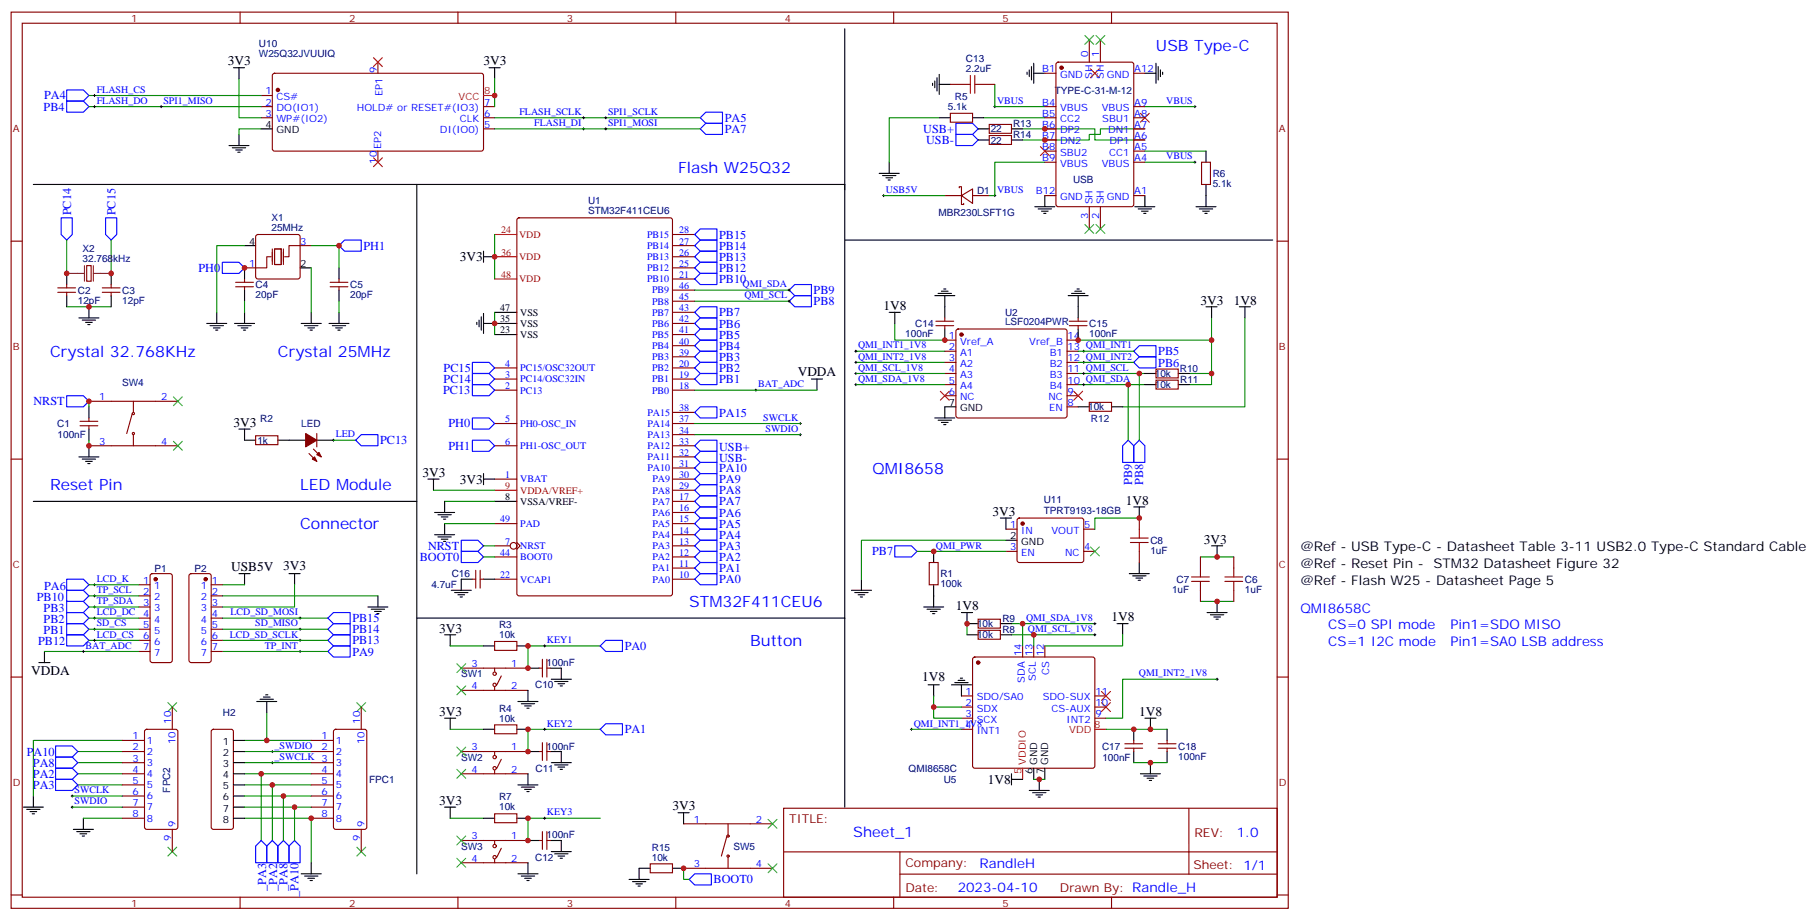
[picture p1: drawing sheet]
<svg xmlns="http://www.w3.org/2000/svg" width="577mm" height="292mm" viewBox="0 0 577 292" stroke-linecap="round" stroke-linejoin="round" font-family="sans-serif">
<g fill="none" stroke="#870000" stroke-width=".35">
<path d="M3.5 3.8h405.4v284.4h-405.4zM7.1 7.4h398.2v277.3h-398.2zM76.2 3.8v3.6M119.9 19.7v3.5M145.3 3.8v3.6M214.5 3.8v3.6M283.6 3.8v3.6M335.4 19.9l.4-.2h23.3l.7 .5v44.7l-.4 .6-23.6 .1-.6-.5-.1-44.7zM345.7 12.7v7M349.2 12.7v7M352.8 3.8v3.6M82.9 30.3h3.5"/>
<path d="M82.9 33.8h3.5M82.9 37.4h3.5M86.7 23.5l.4-.3 65.9 .1 .5 .7-.1 23.5-.6 .4h-65.9l-.5-.7v-23.2zM153.5 33.8h3.5M153.5 37.4h3.5M301.6 35.9h7.1v2.9h-7.1zM301.6 26.8h3.6M312.2 26.8h3.5M314 39.5h7v2.8h-7zM331.6 33.8h3.5M331.6 37.4h3.5M331.6 23.2h3.5"/>
<path d="M359.8 33.8h3.6M359.8 37.4h3.6M359.8 23.2h3.6M119.9 47.9v3.6M153.5 40.9h3.5M304.4 59.6v-.4h.8v5.7h.7v-.4M314 43h7v2.8h-7zM331.6 40.9h3.5M331.6 44.4h3.5M331.6 47.9h3.5M331.6 51.5h3.5M359.8 40.9h3.6"/>
<path d="M359.8 44.4h3.6M359.8 47.9h3.6M359.8 51.5h3.6M381.4 51.5h2.8v7h-2.8zM3.5 76.5h3.6M81.4 74.6l.4-.2h12.7l.5 .2 .2 .5v12.7l-.2 .5-.5 .2h-12.7l-.5-.2-.2-.5v-12.7zM95.2 77.9h3.6M164.3 69.3l.4-.2h48l.7 .4v118.8l-.4 .7-48.3 .1-.6-.5-.1-118.8zM213.4 77.9h7.1M213.4 74.4h7.1M299.9 62.1h5.3M305.2 62.1l3.5-2.2v4.6z"/>
<path d="M308.7 62.1h5.3M331.6 62.1h3.5M345.7 65.6v7M349.2 65.6v7M359.8 62.1h3.6M405.3 76.5h3.6M18.3 92.7h5.7M18.3 91.3h5.7M21.2 90.3v1M21.2 92.7v1.1M27.5 84.3h1.4v4.9h-1.4zM32.5 92.7h5.6"/>
<path d="M32.5 91.3h5.6M35.3 90.3v1M35.3 92.7v1.1M74.8 91h5.6M74.8 89.6h5.6M77.6 85h3.5M77.6 88.5v1.1M77.6 91v1M104.8 91h5.6M104.8 89.6h5.6M107.6 88.5v1.1M107.6 91v1"/>
<path d="M213.4 99.1h7.1M213.4 95.6h7.1M213.4 92h7.1M213.4 88.5h7.1M213.4 85h7.1M213.4 81.5h7.1M157 116.7h7M213.4 116.7h7.1M213.4 113.2h7.1M213.4 109.7h7.1M213.4 106.2h7.1M213.4 102.6h7.1"/>
<path d="M297 103.3h5.7M297 101.9h5.7M299.9 107.9h3.5M299.9 111.4h3.5M299.9 115h3.5M299.9 118.5h3.5M299.9 100.9v1M299.9 103.3v1.1M303.6 104.6l.5-.2h33.9l.5 .2 .2 .5v26.8l-.3 .5-.4 .2h-33.9l-.5-.2-.2-.5v-26.8zM338.7 107.9h3.5M338.7 111.4h3.5M338.7 115h3.5"/>
<path d="M338.7 118.5h3.5M339.4 103.3h5.6M339.4 101.9h5.6M342.2 100.9v1M342.2 103.3v1.1M366.9 117.1h7v2.8h-7zM25.4 133.7h5.6M25.4 135.1h5.6M28.2 127.3h28.2M28.2 132.6v1.1M28.2 135.1v1M42 131.2l-1.8 6.3"/>
<path d="M42.3 127.3v3.5M42.3 137.9v3.5M81.1 138.3h7.1v2.8h-7.1zM100.5 137.5v4.3M157 134.4h7M157 123.8h7M157 120.3h7M213.4 137.9h7.1M213.4 134.4h7.1M213.4 123.8h7.1M213.4 130.8h7.1M213.4 120.3h7.1"/>
<path d="M299.9 122h3.5M299.9 125.6h3.5M338.7 122h3.5M338.7 125.6h3.5M338.7 129.1h3.5M345.7 127.7h7.1v2.8h-7.1zM366.9 120.6h7v2.8h-7zM3.5 145.7h3.6M28.2 141.4h28.2M98.1 143.9l2.4 2.5M99.5 142.5l2.5 2.5M157 152h7"/>
<path d="M157 141.4h7M213.4 159.1h7.1M213.4 152h7.1M213.4 148.5h7.1M213.4 141.4h7.1M213.4 155.5h7.1M213.4 145h7.1M405.3 145.7h3.6M157 176.7h7M157 173.2h4.9M157 166.1h7M164 172.1l1.1 1.1-1.1 1"/>
<path d="M213.4 176.7h7.1M213.4 173.2h7.1M213.4 169.7h7.1M213.4 166.1h7.1M213.4 162.6h7.1M294.9 178.5h2.8v7h-2.8zM319.3 167.9h3.5M319.3 174.9h3.5M323 164.6l.5-.2h20l.5 .7-.1 12.9-.6 .5-20.1-.1-.4-.6v-12.7zM344 167.9h3.5M344 174.9h3.5M361.6 164.4v3.5"/>
<path d="M361.6 174.9v3.6M381 176.7v3.5M391.6 176.7v3.5M44.1 185.5h3.5M44.1 189.1h3.5M44.1 192.6h3.5M44.1 196.1h3.5M44.1 199.6h3.5M47.9 182.2l.4-.2h5.7l.6 .4 .1 27.1-.3 .5-.4 .2h-5.7l-.5-.2-.2-.5v-26.8zM60.2 182.2l.5-.2h5.6l.7 .4v27.1l-.2 .5-.5 .2h-5.6l-.5-.2-.2-.5v-26.8zM67 185.5h3.6M67 189.1h3.6"/>
<path d="M67 192.6h3.6M67 196.1h3.6M67 199.6h3.6M149.9 183.8h1.1M151 180.9v5.7M152.4 183.8h1.1M152.4 180.9v5.7M157 183.8h7M213.4 183.8h7.1M213.4 180.2h7.1M310.4 200h7.1v2.8h-7.1zM310.4 196.5h7.1v2.8h-7.1z"/>
<path d="M381 187.3v3.5M391.6 187.3v3.5M3.5 214.8h3.6M44.1 203.2h3.5M44.1 206.7h3.5M67 203.2h3.6M67 206.7h3.6M146.4 212h21.2M146.4 219h21.2M157 203.5h7v2.8h-7zM157 218v1M157 212v1"/>
<path d="M159.1 214.5l-1.4 2.8M171.1 212h1.1M172.2 209.2v5.6M173.6 212h1M173.6 209.2v5.6M308.9 208.7l.5-.2h37.4l.5 .2 .2 .5v33.8l-.2 .5-.5 .2h-37.4l-.5-.2-.2-.5v-33.8zM324.6 204.9v3.6M328.1 204.9v3.6M331.6 204.9v3.6M405.3 214.8h3.6M38.8 238.4h7.1M38.8 234.9h7.1"/>
<path d="M46.1 231.6l.5-.2h9.1l.7 .4v30.6l-.4 .7h-9.4l-.7-.4v-30.6zM54.7 224.3v7.1M67.3 231.6l.4-.2h5.7l.5 .2 .2 .5v30.3l-.3 .5-.4 .2h-5.7l-.5-.2-.2-.5v-30.3zM98.8 238.4h7M98.8 234.9h7M106.1 231.6l.4-.2h9.2l.7 .4v30.6l-.4 .7h-9.5l-.6-.4-.1-30.6zM114.7 224.3v7.1M146.4 238.4h21.2M157 230h7v2.8h-7zM157 238.4v1.1M171.1 238.4h1.1M172.2 235.6v5.7"/>
<path d="M173.6 238.4h1M173.6 235.6v5.7M305.2 220.8h3.5M305.2 224.3h3.5M305.2 227.9h3.5M305.2 231.4h3.5M347.5 220.8h3.5M347.5 224.3h3.5M347.5 227.9h3.5M357 236h5.7M357 237.4h5.7M359.8 234.9v1.1"/>
<path d="M359.8 237.4v1M367.6 236h5.6M367.6 237.4h5.6M370.4 234.9v1.1M370.4 237.4v1M38.8 245.5h7.1M38.8 242h7.1M38.8 249h7.1M38.8 252.6h7.1M38.8 256.1h7.1M38.8 259.6h7.1M98.8 245.5h7"/>
<path d="M98.8 242h7M98.8 249h7M98.8 252.6h7M98.8 256.1h7M98.8 259.6h7M146.4 245.5h21.2M157 258.2h7v2.8h-7zM157 244.4v1.1M159.1 240.9l-1.4 2.8M248.7 256.4h156.6v28.3h-156.6zM377.3 256.5v20.8M54.7 263.1v7.1"/>
<path d="M114.7 263.1v7.1M146.4 266.7h21.2M146.4 273.7h21.2M157 272.7v1M157 266.7v1M159.1 269.1l-1.4 2.9M171.1 266.7h1.1M172.2 263.8v5.7M173.6 266.7h1M173.6 263.8v5.7M206.4 274.1h7v2.8h-7zM217 261.4h28.2"/>
<path d="M217 275.5h28.2M230.7 265.3l-1.7 6.3M231.1 261.4v3.5M231.1 272v3.5M248.7 270.3h156.5M285.6 277.3h119.6M285.6 270.3v14.1M3.5 284h3.6M76.2 284.7v3.5M145.3 284.7v3.5M214.5 284.7v3.5M283.6 284.7v3.5"/>
<path d="M352.8 284.7v3.5M405.3 284h3.6"/>
<circle cx="42.3" cy="131.2" r=".35"/>
<circle cx="42.3" cy="137.5" r=".35"/>
<circle cx="163" cy="173.2" r="1.06"/>
<circle cx="157" cy="213.7" r=".53"/>
<circle cx="157" cy="217.3" r=".53"/>
<circle cx="157" cy="240.2" r=".53"/>
<circle cx="157" cy="243.7" r=".53"/>
<circle cx="157" cy="272" r=".53"/>
<circle cx="157" cy="268.4" r=".53"/>
<circle cx="231.1" cy="265.3" r=".35"/>
<circle cx="231.1" cy="271.6" r=".35"/>
</g>
<g fill="none" stroke="#f00" stroke-width=".35">
<path d="M118.5 18.3l2.9 2.8M121.4 18.3l-2.9 2.8M153.5 30.3h3.5M346.1 21.8l2.8 2.9M348.9 21.8l-2.8 2.9M361.9 35.9l2.9 2.9M364.8 35.9l-2.9 2.9M118.5 50.1l2.9 2.8M121.4 50.1l-2.9 2.8M330.2 46.5l2.8 2.9M333 46.5l-2.8 2.9M157 74.4h7"/>
<path d="M157 81.5h7M157 88.5h7M298.4 124.1l2.9 2.9M301.3 124.1l-2.9 2.9M340.8 124.1l2.8 2.9M343.6 124.1l-2.8 2.9M157 155.5h7M349.6 219.4l2.8 2.8M352.4 219.4l-2.8 2.8M347.5 231.4h3.5M349.6 222.9l2.8 2.8M352.4 222.9l-2.8 2.8"/>
<path d="M324.6 243.7v3.6"/>
</g>
<g fill="none" stroke="#000" stroke-width=".35">
<path d="M268.1 9.1v187M74.1 21.5h3.5M75.8 21.5v3.5M155.2 21.5h3.5M157 21.5v3.5M296 26.4v.7M296.7 25.7v2.1M297.4 24.7v4.2M298.1 26.8h3.5M298.1 23.6v6.4M298.1 37.4h3.5M308.7 37.4h3.5"/>
<path d="M326 22.9v.7M326.7 22.2v2.1M327.4 21.1v4.3M328.1 23.2h3.5M328.1 20.1v6.3M363.4 23.2h3.5M366.9 20.1v6.3M367.6 21.1v4.3M368.3 22.2v2.1M369 22.9v.7M10.6 58.5h121.7v100.6M72.7 46.2h6.3"/>
<path d="M73.7 46.9h4.3M74.8 47.6h2.1M75.5 48.3h.7M75.8 42.7v3.5M82.9 40.9h3.5M132.3 58.5h135.8v1.8M279 55h6.4M280.1 55.7h4.2M281.2 56.4h2.1M281.9 57.1h.7M282.2 51.5v3.5M310.4 40.9h3.6"/>
<path d="M310.4 44.4h3.6M321 40.9h3.6M321 44.4h3.6M382.8 47.9v3.6M382.8 58.5v7.1M77.6 77.9h3.5M153.5 79.7v3.5M268.1 76.2h135.8M328.4 65.6h6.4M329.5 66.3h4.2M330.6 67h2.1M331.3 67.7h.7"/>
<path d="M331.6 62.1v3.5M360.2 65.6h6.3M361.2 66.3h4.3M362.3 67h2.1M363 67.7h.7M363.4 62.1v3.5M379.6 65.6h6.3M380.6 66.3h4.3M381.7 67h2.1M382.4 67.7h.7M21.2 86.7v3.6M21.2 93.8v3.5"/>
<path d="M28.2 97.3v3.6M35.3 86.7v3.6M35.3 93.8v3.5M68.8 99.1v3.5M77.6 85v3.5M77.6 92v3.6M77.6 99.1v3.5M95.2 85h3.6M98.8 99.1v3.5M107.6 85v3.5M107.6 92v3.6M107.6 99.1v3.5"/>
<path d="M153.5 99.4v6.4M153.5 81.5h3.5M157 99.1h7M282.2 99.1h3.6M284 99.1v3.5M296.7 93.8h6.3M297.7 93.1h4.3M298.8 92.4h2.1M299.5 91.7h.7M299.9 93.8v7.1M339 93.8h6.4M340.1 93.1h4.2"/>
<path d="M341.1 92.4h2.2M341.8 91.7h.7M342.2 93.8v7.1M382.8 97.3h3.5M384.5 97.3v3.6M393.3 97.3h3.6M395.1 97.3v3.6M25 100.9h6.4M26.1 101.6h4.2M27.2 102.3h2.1M27.9 103h.7M65.6 102.6h6.4"/>
<path d="M66.7 103.3h4.2M67.7 104h2.1M68.4 104.7h.7M74.4 102.6h6.4M75.5 103.3h4.2M76.6 104h2.1M77.3 104.7h.7M95.6 102.6h6.4M96.7 103.3h4.2M97.7 104h2.1M98.4 104.7h.7M104.4 102.6h6.4"/>
<path d="M105.5 103.3h4.2M106.5 104h2.2M107.2 104.7h.7M151.3 102.3v.7M152 101.6v2.1M152.8 100.5v4.2M153.5 102.6h10.5M157 106.2h7M299.9 104.4v3.5M342.2 104.4v3.5M363.4 118.5h3.5M373.9 118.5h3.6"/>
<path d="M28.2 129.1v3.5M28.2 136.1v3.6M75.8 136.1h3.6M77.6 136.1v3.6h3.5M88.2 139.7h8.8M100.5 139.7h5.3M257.5 120.3h3.6M259.3 120.3v3.5M296.7 132.6h6.3M297.7 133.3h4.3M298.8 134h2.1M299.5 134.7h.7"/>
<path d="M303.4 129.1h-3.5v3.5M342.2 129.1h3.5M352.8 129.1h3.5M363.4 122h3.5M373.9 122h3.6M10.6 159.1h121.7v118.1M25 145h6.4M26.1 145.7h4.2M27.2 146.4h2.1M27.9 147.1h.7M28.2 141.4v3.6M135.8 152h3.5"/>
<path d="M137.6 152v3.5M141.1 159.1v3.5M153.5 150.2v3.6M153.5 152h3.5M157 159.1h7M137.9 169.7h6.4M137.9 162.6h6.4M139 170.4h4.2M139 163.3h4.2M140.1 171.1h2.1M140.1 164h2.1M140.8 171.8h.7"/>
<path d="M140.8 164.7h.7M141.1 166.1v3.6M296.3 174.9v3.6M317.5 164.4h3.5M319.3 171.4h3.5M319.3 164.4v3.5M359.8 160.8h3.6M361.6 160.8v3.6M361.6 178.5v3.5M384.5 173.2h3.6M386.3 173.2v3.5M75.8 182h3.6"/>
<path d="M77.6 182v3.5M91.7 182h3.5M93.5 182v3.5M116.8 192.6h6.3M117.8 193.3h4.3M118.9 194h2.1M119.6 194.7h.7M119.9 189.1v3.5M132.3 196.1h135.8M143.2 187.3h6.4M144.3 188h4.2M145.3 188.7h2.2"/>
<path d="M146 189.4h.8M149.9 183.8h-3.5v3.5M153.5 183.8h3.5M268.1 196.1v60M270.2 187.3h6.4M271.3 188h4.2M272.3 188.7h2.2M273 189.4h.8M273.4 183.8v3.5M293.2 192.6h6.3M294.2 193.3h4.2M295.3 194h2.1"/>
<path d="M296 194.7h.7M296.3 185.5v7.1M305.2 194.3h3.5M306.9 194.3v3.6h3.5M317.5 197.9h3.5M354.5 197.9h3.6M356.3 197.9v3.5M358.4 182h6.4M359.5 182.7h4.2M360.5 183.4h2.2M361.2 184.1h.7M383.1 194.3h6.4"/>
<path d="M384.2 195.1h4.2M385.2 195.8h2.1M385.9 196.5h.7M386.3 190.8v3.5M12.3 210.2h3.6M14.1 206.7v3.5M141.1 201.4h3.5M142.9 201.4v3.5M153.5 204.9h3.5M164 204.9h3.6M167.6 219v3.6M167.6 212h3.5"/>
<path d="M174.6 212h3.6v3.5M175 215.5h6.3M176 216.2h4.3M177.1 216.9h2.1M177.8 217.6h.7M294.6 217.3h3.5M296.3 217.3v3.5M302 217.3h6.3M303 216.6h4.3M304.1 215.9h2.1M304.8 215.2h.7M305.2 217.3v3.5"/>
<path d="M306.9 201.4h3.5M317.5 201.4h3.5M74.1 238.4h3.5M74.1 234.9h3.5M81.5 222.6h6.3M82.5 221.9h4.3M83.6 221.2h2.1M84.3 220.5h.7M84.7 222.6v3.5M141.1 227.9h3.5M142.9 227.9v3.5M153.5 231.4h3.5"/>
<path d="M164 231.4h3.6M164.4 222.6h6.3M165.5 223.3h4.2M166.5 224h2.1M167.2 224.7h.7M167.6 238.4h3.5M174.6 238.4h3.6v3.6M359.8 231.4v3.5M359.8 238.4v3.6M363.4 227.9h3.5M365.1 227.9v3.5M370.4 231.4v3.5"/>
<path d="M370.4 238.4v3.6M7.4 256.1h6.4M8.5 256.8h4.2M9.5 257.5h2.1M10.2 258.2h.7M10.6 252.6v3.5M26.5 259.6v3.5M74.1 249h3.5M74.1 242h3.5M74.1 256.1h3.5M74.1 245.5h3.5M74.1 252.6h3.5"/>
<path d="M74.1 259.6h3.5M141.1 256.1h3.5M142.9 256.1v3.5M153.5 259.6h3.5M164 259.6h3.6M164.4 249h6.3M165.5 249.7h4.2M166.5 250.4h2.1M167.2 251.1h.7M167.6 245.5v3.5M175 242h6.3M176 242.7h4.3"/>
<path d="M177.1 243.4h2.1M177.8 244.1h.7M215.2 257.8h3.5M217 257.8v3.6M321 247.3h3.6M321 245.5v3.5M326.7 250.8h6.3M327.7 251.5h4.3M328.1 243.7v3.6M328.8 252.2h2.1M329.5 252.9h.7M329.8 247.3v3.5"/>
<path d="M331.6 243.7v3.6M361.9 245.5h6.4M363 246.2h4.2M364.1 246.9h2.1M364.8 247.6h.7M365.1 242v3.5M23.3 263.1h6.3M24.3 263.8h4.3M25.4 264.5h2.1M26.1 265.3h.7M95.6 277.2h6.4M96.7 278h4.2"/>
<path d="M97.7 278.7h2.1M98.4 279.4h.7M98.8 273.7v3.5M164.4 277.2h6.3M165.5 278h4.2M166.5 278.7h2.1M167.2 279.4h.7M167.6 273.7v3.5M167.6 266.7h3.5M174.6 266.7h3.6v3.5M175 270.2h6.3M176 270.9h4.3"/>
<path d="M177.1 271.6h2.1M177.8 272.3h.7M199.7 279h6.3M200.7 279.7h4.3M206.4 275.5h-3.6v3.5M213.4 275.5h3.6M201.8 280.4h2.1M202.5 281.1h.7"/>
</g>
<path d="M86.4 79v4.9M87.1 79h2.2v4.9h-2.2zM90 79v4.9M95.2 77.9h-3.5v3.6h-1.4M86.1 81.5h-1.4v3.5h-3.6" fill="none" stroke="#870012" stroke-width=".35"/>
<g fill="#870000" stroke="#870000" stroke-width=".35">
<path d="M97 137.5l3.5 2.2-3.5 2.1z"/>
<path d="M100.5 144.3l.7-.8 .8 1.5z"/>
<path d="M99.8 145l.7 1.4-1.4-.7z"/>
<circle cx="324.6" cy="166.1" r=".53"/>
<circle cx="88.2" cy="28.5" r=".53"/>
<circle cx="336.9" cy="21.5" r=".53"/>
<circle cx="49.4" cy="183.8" r=".53"/>
<circle cx="310.4" cy="210.2" r=".53"/>
<circle cx="305.2" cy="106.2" r=".53"/>
<circle cx="65.3" cy="183.8" r=".53"/>
</g>
<g fill="none" stroke="#00f" stroke-width=".35">
<path d="M21.2 28.5h5.3l1.7 1.8-1.7 1.8h-5.3zM21.2 32.1h5.3l1.7 1.7-1.7 1.8h-5.3zM222.2 37.4l1.8-1.8h5.3v3.5h-5.3zM303.4 39.1h5.3l1.7 1.8-1.7 1.8h-5.3zM222.2 40.9l1.8-1.8h5.3v3.6h-5.3zM303.4 42.7h5.3l1.7 1.7-1.7 1.8h-5.3zM19.4 69.1h3.5v5.3l-1.7 1.8-1.8-1.8zM33.5 69.1h3.5v5.3l-1.7 1.8-1.8-1.8zM107.6 77.9l1.8-1.7h5.3v3.5h-5.3zM220.5 74.4l1.7-1.8h5.3v3.6h-5.3zM220.5 77.9l1.7-1.7h5.3v3.5h-5.3zM70.6 83.2h5.2l1.8 1.8-1.8 1.7h-5.2z"/>
<path d="M220.5 81.5l1.7-1.8h5.3v3.5h-5.3zM220.5 85l1.7-1.8h5.3v3.5h-5.3zM220.5 88.5l1.7-1.8h5.3v3.6h-5.3zM222.2 97.3h5.3v3.6h-5.3l-1.7-1.8zM250.5 92l1.7-1.7h5.3v3.5h-5.3zM250.5 95.6l1.7-1.8h5.3v3.5h-5.3zM149.9 115h5.3l1.8 1.7-1.8 1.8h-5.3zM149.9 118.5h5.3l1.8 1.8-1.8 1.7h-5.3zM220.5 116.7l1.7-1.7h5.3v3.5h-5.3zM220.5 109.7l1.7-1.8h5.3v3.5h-5.3zM220.5 113.2l1.7-1.8h5.3v3.6h-5.3zM220.5 106.2l1.7-1.8h5.3v3.5h-5.3z"/>
<path d="M220.5 102.6l1.7-1.7h5.3v3.5h-5.3zM359.8 115l1.8-1.8h5.3v3.5h-5.3zM361.6 109.7h5.3v3.5h-5.3l-1.8-1.8zM21.2 125.6h5.3l1.7 1.7-1.7 1.8h-5.3zM112.9 139.7l1.8-1.8h5.2v3.5h-5.2zM149.9 132.6h5.3l1.8 1.8-1.8 1.7h-5.3zM149.9 139.7h5.3l1.8 1.7-1.8 1.8h-5.3zM149.9 122h5.3l1.8 1.8-1.8 1.8h-5.3zM220.5 130.8l1.7-1.7h5.3v3.5h-5.3zM220.5 120.3l1.7-1.8h5.3v3.5h-5.3zM222.2 139.7h5.3v3.5h-5.3l-1.7-1.8zM358.1 139.7l1.7 1.7v5.3h-3.5v-5.3z"/>
<path d="M361.6 139.7l1.8 1.7v5.3h-3.6v-5.3zM220.5 155.5l1.7-1.7h5.3v3.5h-5.3zM220.5 159.1l1.7-1.8h5.3v3.5h-5.3zM220.5 152l1.7-1.8h5.3v3.6h-5.3zM222.2 143.2h5.3v3.5h-5.3l-1.7-1.7zM222.2 146.7h5.3v3.5h-5.3l-1.7-1.7zM146.4 171.4h5.3l1.8 1.8-1.8 1.7h-5.3zM146.4 174.9h5.3l1.8 1.8-1.8 1.8h-5.3zM220.5 173.2l1.7-1.8h5.3v3.5h-5.3zM220.5 176.7l1.7-1.8h5.3v3.6h-5.3zM220.5 169.7l1.7-1.8h5.3v3.5h-5.3zM220.5 166.1l1.7-1.7h5.3v3.5h-5.3z"/>
<path d="M220.5 162.6l1.7-1.8h5.3v3.6h-5.3zM222.2 178.5h5.3v3.5h-5.3l-1.7-1.8zM284 173.2h5.3l1.7 1.7-1.7 1.8h-5.3zM21.2 197.9h5.3l1.7 1.7-1.7 1.8h-5.3zM21.2 194.3h5.3l1.7 1.8-1.7 1.8h-5.3zM21.2 183.8h5.3l1.7 1.7-1.7 1.8h-5.3zM21.2 190.8h5.3l1.7 1.8-1.7 1.7h-5.3zM21.2 187.3h5.3l1.7 1.8-1.7 1.7h-5.3zM104.1 196.1l1.7-1.8h5.3v3.6h-5.3zM105.8 197.9h5.3v3.5h-5.3l-1.7-1.8zM220.5 183.8l1.7-1.8h5.3v3.5h-5.3zM21.2 201.4h5.3l1.7 1.8-1.7 1.7h-5.3z"/>
<path d="M104.1 203.2l1.7-1.8h5.3v3.5h-5.3zM104.1 206.7l1.7-1.8h5.3v3.6h-5.3zM190.5 204.9l1.8-1.7h5.3v3.5h-5.3zM17.6 236.7h5.3l1.8 1.7-1.8 1.8h-5.3zM192.3 229.6h5.3v3.6h-5.3l-1.8-1.8zM17.6 243.7h5.3l1.8 1.8-1.8 1.8h-5.3zM17.6 247.3h5.3l1.8 1.7-1.8 1.8h-5.3zM17.6 240.2h5.3l1.8 1.8-1.8 1.7h-5.3zM81.1 268.4l1.8-1.7 1.8 1.7v5.3h-3.6zM84.7 268.4l1.7-1.7 1.8 1.7v5.3h-3.5zM88.2 268.4l1.8-1.7 1.7 1.7v5.3h-3.5zM91.7 268.4l1.8-1.7 1.7 1.7v5.3h-3.5z"/>
<path d="M218.7 279l1.8-1.8h5.3v3.6h-5.3z"/>
</g>
<g fill="none" stroke="#008700" stroke-width=".35">
<path d="M28.2 33.8h54.7M28.2 30.3h54.7M75.8 25v12.4h7.1M157 25v8.8M157 37.4h65.2M298.1 37.4h-15.9v14.1M312.2 37.4h19.4M315.7 26.8v7h15.9M363.4 33.8h15.8M82.9 40.9h-7.1v1.8M157 40.9h65.2M324.6 40.9h22.9v3.5h15.9"/>
<path d="M331.6 51.5h-15.9v10.6h-1.7M363.4 40.9h-14.2v1.8h-3.5v1.7h-21.1M363.4 51.5h15.8M363.4 47.9h19.4M21.2 76.2v10.5M35.3 76.2v10.5M77.6 77.9h-8.8v21.2M98.8 77.9h8.8v7.1M157 74.4v14.1M280.5 62.1h19.4M21.2 97.3h14.1M77.6 95.6v3.5"/>
<path d="M98.8 85v14.1M107.6 95.6v3.5M157 99.1v7.1M220.5 92h30M220.5 95.6h30M271.6 115h28.3M271.6 111.4h28.3M271.6 118.5h28.3M284 102.6v5.3h15.9M342.2 115h17.6M342.2 111.4h17.6M342.2 118.5h21.2"/>
<path d="M342.2 107.9h42.3M361.6 118.5v21.2M377.5 118.5h7M384.5 100.9v21.1h-7M395.1 100.9v28.2h-38.8M28.2 127.3v1.8M28.2 139.7v1.7M105.8 139.7h7.1M220.5 134.4h33.5M220.5 137.9h33.5M220.5 123.8h38.8M271.6 122h28.3"/>
<path d="M342.2 122h21.2M358.1 122v17.7M137.6 155.5h19.4M141.1 159.1h15.9M141.1 166.1h15.9M153.5 176.7h3.5M153.5 173.2h3.5M291 174.9h28.3M319.3 171.4h-45.9v12.4M361.6 164.4h-14.1v3.5M381 176.7h10.6M28.2 199.6h15.9"/>
<path d="M28.2 196.1h15.9M28.2 185.5h15.9M28.2 192.6h15.9M28.2 189.1h15.9M70.6 199.6h33.5M70.6 196.1h33.5M70.6 185.5h7M70.6 189.1h49.3M93.5 185.5v7.1h-22.9M306.9 197.9v3.5M321 197.9h3.6M347.5 197.9h-22.9v7"/>
<path d="M381 190.8h10.6M14.1 206.7h30M28.2 203.2h15.9M70.6 203.2h33.5M70.6 206.7h33.5M142.9 204.9h10.6M190.5 204.9h-22.9v7.1M321 201.4h7.1M347.5 201.4h-19.4v3.5M356.3 201.4v3.5h-24.7M386.3 215.5h-30v12.4h-5.3M24.7 238.4h14.1"/>
<path d="M38.8 234.9h-28.2v17.7M77.6 238.4h21.2M77.6 234.9h21.2M84.7 226.1v8.8M142.9 231.4h10.6M190.5 231.4h-22.9v7M289.3 231.4h15.9M296.3 220.8v7.1h8.9M296.3 224.3h8.9M351 231.4h19.4M22.9 252.6h15.9M22.9 256.1h15.9"/>
<path d="M24.7 245.5h14.1M24.7 249h14.1M24.7 242h14.1M26.5 259.6h12.3M77.6 259.6h21.2v14.1M77.6 245.5h21.2M77.6 249h21.2M77.6 242h21.2M77.6 252.6h21.2M77.6 256.1h21.2M82.9 245.5v21.2M86.4 249v17.7"/>
<path d="M90 252.6v14.1M93.5 256.1v10.6M142.9 259.6h10.6M190.5 259.6h-22.9v7.1M328.1 247.3h3.5M359.8 242h10.6M217 275.5v3.5h1.7"/>
</g>
<g fill="none" stroke="#000" stroke-width=".32">
<path d="M29.6 33.8h.7M29.6 30.3h.7M30 30v.7M30 33.5v.7M50.8 33.8h.7M51.2 33.5v.7M184.9 37.4h.7M185.2 37v.7M191.9 37.4h.7M192.3 37v.7M315.4 33.8h.7M315.7 33.5v.7"/>
<path d="M378.9 33.8h.7M379.2 33.5v.7M184.9 40.9h.7M185.2 40.5v.7M191.9 40.9h.7M192.3 40.5v.7M378.9 51.5h.7M379.2 51.1v.7M280.1 62.1h.7M280.5 61.7v.7M315.4 62.1h.7M315.7 61.7v.7"/>
<path d="M250.1 92h.7M250.1 95.6h.7M250.5 91.7v.7M250.5 95.2v.7M271.3 115h.7M271.3 111.4h.7M271.3 118.5h.7M271.6 111.1v.7M271.6 114.6v.7M271.6 118.1v.8M343.6 115h.7M343.6 111.4h.7"/>
<path d="M343.6 118.5h.7M344 111.1v.7M344 114.6v.7M344 118.1v.8M105.5 139.7h.7M105.8 139.3v.7M239.5 123.8h.7M239.9 123.4v.7M253.6 134.4h.8M253.6 137.9h.8M254 134v.7M254 137.5v.8"/>
<path d="M271.3 122h.7M271.6 121.7v.7M343.6 122h.7M344 121.7v.7M296 174.9h.7M296.3 174.6v.7M29.6 199.6h.7M29.6 196.1h.7M29.6 185.5h.7M29.6 192.6h.7M29.6 189.1h.7M30 185.2v.7"/>
<path d="M30 188.7v.7M30 192.2v.7M30 195.8v.7M30 199.3v.7M94.9 199.6h.7M94.9 196.1h.7M95.2 195.8v.7M95.2 199.3v.7M347.1 197.9h.7M347.5 197.5v.7M26.1 206.7h.7M26.5 206.3v.7"/>
<path d="M29.6 203.2h.7M30 202.8v.7M94.9 203.2h.7M94.9 206.7h.7M95.2 202.8v.7M95.2 206.3v.7M172.5 204.9h.7M172.9 204.6v.7M347.1 201.4h.7M347.5 201v.8M385.9 215.5h.7M386.3 215.2v.7"/>
<path d="M86.1 238.4h.7M86.4 238.1v.7M172.5 231.4h.7M172.9 231v.7M288.9 231.4h.7M289.3 231v.7M22.6 252.6h.7M22.6 256.1h.7M22.9 252.2v.7M22.9 255.7v.7M86.1 242h.7M86.4 241.6v.7"/>
<path d="M172.5 259.6h.7M172.9 259.3v.7"/>
</g>
<g fill="none" stroke="#3c3" stroke-width=".35">
<path d="M344.3 11.3l2.8 2.8M347.1 11.3l-2.8 2.8M347.8 11.3l2.9 2.8M350.7 11.3l-2.9 2.8M344.3 71.2l2.8 2.8M347.1 71.2l-2.8 2.8M347.8 71.2l2.9 2.8M350.7 71.2l-2.9 2.8M55 125.9l2.9 2.8M57.9 125.9l-2.9 2.8M55 140l2.9 2.8M57.9 140l-2.9 2.8"/>
<path d="M346.1 173.5l2.8 2.9M348.9 173.5l-2.8 2.9M145 210.6l2.8 2.8M145 217.6l2.8 2.9M147.8 210.6l-2.8 2.8M147.8 217.6l-2.8 2.9M53.3 222.9l2.8 2.8M56.1 222.9l-2.8 2.8M113.2 222.9l2.9 2.8M116.1 222.9l-2.9 2.8M145 237l2.8 2.9M147.8 237l-2.8 2.9"/>
<path d="M145 244.1l2.8 2.8M147.8 244.1l-2.8 2.8M243.8 260l2.8 2.8M246.6 260l-2.8 2.8M53.3 268.8l2.8 2.8M56.1 268.8l-2.8 2.8M113.2 268.8l2.9 2.8M116.1 268.8l-2.9 2.8M145 265.3l2.8 2.8M145 272.3l2.8 2.8M147.8 265.3l-2.8 2.8M147.8 272.3l-2.8 2.8"/>
<path d="M243.8 274.1l2.8 2.8M246.6 274.1l-2.8 2.8"/>
</g>
<path d="M21.2 86.7h5.6M26.8 84.3v4.9M29.6 86.7h5.7M29.6 84.3v4.9" fill="none" stroke="#8c2424" stroke-width=".35"/>
<g fill="none" stroke="#a10000" stroke-width=".35">
<path d="M305.2 26.8h2.8M308 24v5.6M309.4 26.8h2.8M309.4 24v5.6M358.8 172.1h5.6M358.8 170.7h5.6M361.6 167.9v2.8M361.6 172.1v2.8M378.2 183.1h5.6M378.2 184.5h5.6M381 180.2v2.9M381 184.5v2.8"/>
<path d="M388.8 183.1h5.6M388.8 184.5h5.6M391.6 180.2v2.9M391.6 184.5v2.8"/>
</g>
<g fill="#c00">
<circle cx="28.2" cy="97.3" r=".88"/>
<circle cx="107.6" cy="77.9" r=".88"/>
<circle cx="386.3" cy="176.7" r=".88"/>
<circle cx="157" cy="102.6" r=".88"/>
<circle cx="157" cy="81.5" r=".88"/>
<circle cx="157" cy="30.3" r=".88"/>
<circle cx="329.8" cy="247.3" r=".88"/>
<circle cx="296.3" cy="224.3" r=".88"/>
<circle cx="384.5" cy="118.5" r=".88"/>
<circle cx="384.5" cy="107.9" r=".88"/>
<circle cx="324.6" cy="197.9" r=".88"/>
<circle cx="328.1" cy="201.4" r=".88"/>
<circle cx="358.1" cy="122" r=".88"/>
<circle cx="167.6" cy="238.4" r=".88"/>
<circle cx="167.6" cy="212" r=".88"/>
<circle cx="167.6" cy="266.7" r=".88"/>
<circle cx="331.6" cy="40.9" r=".88"/>
<circle cx="331.6" cy="44.4" r=".88"/>
<circle cx="98.8" cy="259.6" r=".88"/>
<circle cx="86.4" cy="249" r=".88"/>
<circle cx="82.9" cy="245.5" r=".88"/>
<circle cx="84.7" cy="234.9" r=".88"/>
<circle cx="93.5" cy="256.1" r=".88"/>
<circle cx="90" cy="252.6" r=".88"/>
<circle cx="217" cy="275.5" r=".88"/>
<circle cx="299.9" cy="107.9" r=".88"/>
<circle cx="342.2" cy="107.9" r=".88"/>
<circle cx="167.6" cy="204.9" r=".88"/>
<circle cx="167.6" cy="231.4" r=".88"/>
<circle cx="167.6" cy="259.6" r=".88"/>
<circle cx="296.3" cy="174.9" r=".88"/>
<circle cx="77.6" cy="85" r=".88"/>
<circle cx="21.2" cy="86.7" r=".88"/>
<circle cx="35.3" cy="86.7" r=".88"/>
<circle cx="386.3" cy="190.8" r=".88"/>
<circle cx="361.6" cy="164.4" r=".88"/>
<circle cx="359.8" cy="231.4" r=".88"/>
<circle cx="365.1" cy="231.4" r=".88"/>
<circle cx="365.1" cy="242" r=".88"/>
<circle cx="361.6" cy="118.5" r=".88"/>
<circle cx="306.9" cy="197.9" r=".88"/>
<circle cx="28.2" cy="127.3" r=".88"/>
<circle cx="28.2" cy="141.4" r=".88"/>
</g>
<g font-size="4.9" fill="#00f">
<text x="366.9" y="16.2">USB Type-C</text>
<text x="215.2" y="55">Flash W25Q32</text>
<text x="15.9" y="113.2">Crystal 32.768KHz</text>
<text x="88.2" y="113.2">Crystal 25MHz</text>
<text x="15.9" y="155.5">Reset Pin</text>
<text x="95.2" y="155.5">LED Module</text>
<text x="276.9" y="150.2">QMI8658</text>
<text x="95.2" y="167.9">Connector</text>
<text x="218.7" y="192.6">STM32F411CEU6</text>
<text x="238.1" y="204.9">Button</text>
</g>
<text font-size="4.6" fill="#00f" x="270.8" y="265.5">Sheet_1</text>
<g font-size="4.2">
<text x="72.3" y="20.8">3V3</text>
<text x="153.5" y="20.8">3V3</text>
<text x="146" y="82.9">3V3</text>
<text x="280.5" y="98.4">1V8</text>
<text x="381" y="96.6">3V3</text>
<text x="391.6" y="96.6">1V8</text>
<text x="253.2" y="119.2">VDDA</text>
<text x="74.1" y="135.4">3V3</text>
<text x="134.1" y="151.3">3V3</text>
<text x="146" y="153.4">3V3</text>
<text x="357.4" y="160.1">1V8</text>
<text x="315" y="163.7">3V3</text>
<text x="382.1" y="172.5">3V3</text>
<text x="412.7" y="174.9">@Ref - USB Type-C - Datasheet Table 3-11 USB2.0 Type-C Standard Cable</text>
<text x="73.4" y="181.3">USB5V</text>
<text x="89.8" y="180.9">3V3</text>
<text x="412.7" y="180.2">@Ref - Reset Pin -</text>
<text x="412.7" y="185.5">@Ref - Flash W25 - Datasheet Page 5</text>
<text x="454.9" y="180.2">STM32 Datasheet Figure 32</text>
<text x="303.4" y="193.6">1V8</text>
<text x="352.8" y="197.2">1V8</text>
<text x="139.3" y="200.7">3V3</text>
<text x="9.9" y="214.1">VDDA</text>
<text x="292.7" y="216.2">1V8</text>
<text x="139.3" y="227.2">3V3</text>
<text x="361.6" y="227.2">1V8</text>
<text x="313.6" y="248.7">1V8</text>
<text x="139.3" y="255.4">3V3</text>
<text x="213.4" y="257.1">3V3</text>
</g>
<g font-size="4.2" fill="#00f">
<text x="412.7" y="194.3">QMI8658C</text>
<text x="421.6" y="199.6">CS=0 SPI mode</text>
<text x="460.4" y="199.6">Pin1=SDO MISO</text>
<text x="421.6" y="204.9">CS=1 I2C mode</text>
<text x="460.4" y="204.9">Pin1=SA0 LSB address</text>
<text x="392.5" y="265.7">1.0</text>
<text x="310.9" y="275.3">RandleH</text>
<text x="304" y="283.1">2023-04-10</text>
</g>
<g font-size="3.9" fill="#00f">
<text x="13.8" y="35.1">PB4</text>
<text x="14" y="31.6">PA4</text>
<text x="230" y="38.6">PA5</text>
<text x="230" y="42.2">PA7</text>
<text x="293" y="42.1">USB+</text>
<text x="293.9" y="45.7">USB-</text>
<text x="22.6" y="68.4" transform="rotate(-90 22.6 68.4)">PC14</text>
<text x="36.7" y="68.4" transform="rotate(-90 36.7 68.4)">PC15</text>
<text x="228.2" y="75.7">PB15</text>
<text x="115.4" y="79.2">PH1</text>
<text x="228.2" y="82.8">PB13</text>
<text x="228.2" y="79.2">PB14</text>
<text x="63" y="86.2">PH0</text>
<text x="228.2" y="86.3">PB12</text>
<text x="228.2" y="89.8">PB10</text>
<text x="258.2" y="93.4">PB9</text>
<text x="228.2" y="100.4">PB7</text>
<text x="258.2" y="96.9">PB8</text>
<text x="228.2" y="107.5">PB5</text>
<text x="228.2" y="103.9">PB6</text>
<text x="228.2" y="111">PB4</text>
<text x="367.6" y="112.8">PB5</text>
<text x="140.8" y="117.9">PC15</text>
<text x="228.2" y="118.1">PB2</text>
<text x="228.2" y="114.5">PB3</text>
<text x="367.6" y="116.3">PB6</text>
<text x="140.6" y="125">PC13</text>
<text x="140.8" y="121.4">PC14</text>
<text x="228.2" y="121.6">PB1</text>
<text x="10.6" y="128.6">NRST</text>
<text x="142.4" y="135.6">PH0</text>
<text x="228.2" y="132.2">PA15</text>
<text x="120.6" y="141">PC13</text>
<text x="142.4" y="142.7">PH1</text>
<text x="228.2" y="143">USB+</text>
<text x="228.2" y="146.5">USB-</text>
<text x="228.2" y="149.7">PA10</text>
<text x="228.2" y="153.3">PA9</text>
<text x="359.3" y="153.9" transform="rotate(-90 359.3 153.9)">PB9</text>
<text x="362.8" y="153.9" transform="rotate(-90 362.8 153.9)">PB8</text>
<text x="228.2" y="156.9">PA8</text>
<text x="228.2" y="160.3">PA7</text>
<text x="228.2" y="167.4">PA5</text>
<text x="228.2" y="163.9">PA6</text>
<text x="228.2" y="171">PA4</text>
<text x="133.2" y="178">BOOT0</text>
<text x="135.8" y="174.4">NRST</text>
<text x="228.2" y="174.5">PA3</text>
<text x="228.2" y="178">PA2</text>
<text x="276.8" y="176.2">PB7</text>
<text x="228.2" y="181.5">PA1</text>
<text x="228.2" y="185.1">PA0</text>
<text x="11.7" y="190.6">PB10</text>
<text x="14" y="187.1">PA6</text>
<text x="13.8" y="197.7">PB2</text>
<text x="13.8" y="194.1">PB3</text>
<text x="111.8" y="197.4">PB15</text>
<text x="13.8" y="201.2">PB1</text>
<text x="111.8" y="201">PB14</text>
<text x="12.1" y="204.8">PB12</text>
<text x="111.8" y="204.4">PB13</text>
<text x="111.8" y="208">PA9</text>
<text x="198.3" y="206.2">PA0</text>
<text x="198.3" y="232.7">PA1</text>
<text x="8.5" y="239.7">PA10</text>
<text x="10.5" y="243.2">PA8</text>
<text x="10.5" y="246.7">PA2</text>
<text x="10.5" y="250.3">PA3</text>
<text x="226.5" y="280.3">BOOT0</text>
<text x="84.5" y="282.7" transform="rotate(-90 84.5 282.7)">_PA3</text>
<text x="88" y="282.7" transform="rotate(-90 88 282.7)">_PA2</text>
<text x="91.2" y="282.7" transform="rotate(-90 91.2 282.7)">_PA8</text>
<text x="94.8" y="284.5" transform="rotate(-90 94.8 284.5)">_PA10</text>
</g>
<g font-size="3.9" fill="#800">
<text x="250.5" y="261">TITLE:</text>
<text x="379.1" y="265.7">REV:</text>
<text x="287.4" y="275.2">Company:</text>
<text x="378.7" y="275.8">Sheet: 1/1</text>
<text x="287.4" y="282.9">Date:</text>
<text x="336.4" y="283">Drawn By: Randle_H</text>
</g>
<g font-size="3.2" fill="#800">
<text x="41.6" y="6.8">1</text>
<text x="110.8" y="6.8">2</text>
<text x="179.9" y="6.8">3</text>
<text x="249.1" y="6.8">4</text>
<text x="318.2" y="6.8">5</text>
<text x="4.1" y="41.9">A</text>
<text x="405.9" y="41.9">A</text>
<text x="4.1" y="111.1">B</text>
<text x="405.9" y="111.1">B</text>
<text x="4.1" y="180.2">C</text>
<text x="405.9" y="180.2">C</text>
<text x="4.1" y="249.4">D</text>
<text x="405.9" y="249.4">D</text>
<text x="41.6" y="287.7">1</text>
<text x="110.8" y="287.7">2</text>
<text x="179.9" y="287.7">3</text>
<text x="249.1" y="287.7">4</text>
<text x="318.2" y="287.7">5</text>
</g>
<g font-size="3.2" fill="#000080">
<text x="82.2" y="18">W25Q32JVUUIQ</text>
<text x="82.2" y="14.9">U10</text>
<text x="306.6" y="22.9">2.2uF</text>
<text x="306.6" y="19.7">C13</text>
<text x="334.8" y="29.7">TYPE-C-31-M-12</text>
<text x="300.8" y="35">5.1k</text>
<text x="303" y="31.7">R5</text>
<text x="321.5" y="40.3">R13</text>
<text x="314.4" y="42">22</text>
<text x="314.4" y="45.5">22</text>
<text x="321.5" y="43.8">R14</text>
<text x="340.6" y="57.9">USB</text>
<text x="384.9" y="59.3">5.1k</text>
<text x="384.9" y="56.1">R6</text>
<text x="186.6" y="64.8">U1</text>
<text x="310.1" y="61.4">D1</text>
<text x="86.2" y="70">X1</text>
<text x="186.6" y="68.1">STM32F411CEU6</text>
<text x="297.8" y="68.5">MBR230LSFT1G</text>
<text x="86.2" y="73.2">25MHz</text>
<text x="26.2" y="83.2">32.768kHz</text>
<text x="26.2" y="80">X2</text>
<text x="24.7" y="93.2">C2</text>
<text x="38.8" y="93.2">C3</text>
<text x="81.1" y="94.6">20pF</text>
<text x="81.1" y="91.4">C4</text>
<text x="111.1" y="94.6">20pF</text>
<text x="111.1" y="91.4">C5</text>
<text x="24.7" y="96.3">12pF</text>
<text x="38.8" y="96.3">12pF</text>
<text x="319" y="100.2">U2</text>
<text x="287.3" y="106.9">100nF</text>
<text x="290.5" y="103.8">C14</text>
<text x="319" y="103.3">LSF0204PWR</text>
<text x="345.7" y="106.9">100nF</text>
<text x="345.7" y="103.8">C15</text>
<text x="366.5" y="119.6">10k</text>
<text x="374.5" y="117.9">R10</text>
<text x="38.8" y="122.4">SW4</text>
<text x="366.5" y="123.2">10k</text>
<text x="374.6" y="121.4">R11</text>
<text x="345.4" y="130.2">10k</text>
<text x="18.1" y="135.5">C1</text>
<text x="82.6" y="134">R2</text>
<text x="95.6" y="135.5">LED</text>
<text x="346.2" y="133.7">R12</text>
<text x="18.3" y="139">100nF</text>
<text x="81.7" y="140.8">1k</text>
<text x="331.3" y="159.6">U11</text>
<text x="331.3" y="162.9">TPRT9193-18GB</text>
<text x="365.1" y="172.6">C8</text>
<text x="365.1" y="175.8">1uF</text>
<text x="49" y="181.4">P1</text>
<text x="61.7" y="181.4">P2</text>
<text x="143.4" y="183.1">C16</text>
<text x="298.4" y="183.1">R1</text>
<text x="373.4" y="184.9">C7</text>
<text x="395.1" y="184.9">C6</text>
<text x="136.9" y="186.7">4.7uF</text>
<text x="298.4" y="186.3">100k</text>
<text x="372" y="188.1">1uF</text>
<text x="395.1" y="188.1">1uF</text>
<text x="318.1" y="197.2">R9</text>
<text x="158.4" y="202.5">10k</text>
<text x="158.4" y="199.3">R3</text>
<text x="310.1" y="202.5">10k</text>
<text x="310.1" y="199">10k</text>
<text x="318.1" y="200.8">R8</text>
<text x="146.4" y="214.9">SW1</text>
<text x="173.5" y="211.3">100nF</text>
<text x="169.8" y="218.4">C10</text>
<text x="70.7" y="227.2">H2</text>
<text x="158.4" y="225.7">R4</text>
<text x="158.4" y="228.9">10k</text>
<text x="173.5" y="237.8">100nF</text>
<text x="349.8" y="237.8">C17</text>
<text x="373.9" y="237.8">C18</text>
<text x="146.4" y="241.4">SW2</text>
<text x="170" y="244.9">C11</text>
<text x="288.4" y="244.9">QMI8658C</text>
<text x="349.9" y="241.4">100nF</text>
<text x="373.9" y="241">100nF</text>
<text x="54" y="251.5" transform="rotate(-90 54 251.5)">FPC2</text>
<text x="117.1" y="248.4">FPC1</text>
<text x="299.5" y="248.4">U5</text>
<text x="158.4" y="257.1">10k</text>
<text x="158.4" y="254">R7</text>
<text x="146.4" y="269.6">SW3</text>
<text x="173.5" y="266">100nF</text>
<text x="206.9" y="269.8">R15</text>
<text x="232.8" y="269.6">SW5</text>
<text x="169.8" y="273.1">C12</text>
<text x="206.9" y="273">10k</text>
</g>
<g font-size="3.2" fill="#00f">
<text x="345.4" y="18" transform="rotate(-90 345.4 18)">0</text>
<text x="348.9" y="18" transform="rotate(-90 348.9 18)">1</text>
<text x="119.6" y="23.1" transform="rotate(-90 119.6 23.1)">9</text>
<text x="330.8" y="22.9">B1</text>
<text x="360" y="22.9">A12</text>
<text x="30.7" y="29.4">FLASH_CS</text>
<text x="84.2" y="30">1</text>
<text x="336.4" y="24.7">GND</text>
<text x="346.8" y="25" transform="rotate(-90 346.8 25)">SH</text>
<text x="350.3" y="25" transform="rotate(-90 350.3 25)">SH</text>
<text x="351.2" y="24.7">GND</text>
<text x="30.7" y="32.9">FLASH_DO</text>
<text x="51.9" y="32.9">SPI1_MISO</text>
<text x="84.2" y="33.5">2</text>
<text x="87.7" y="31.7">CS#</text>
<text x="87.7" y="35.2">DO(IO1)</text>
<text x="113.3" y="35.2">HOLD# or RESET#(IO3)</text>
<text x="121.4" y="30.5" transform="rotate(-90 121.4 30.5)">EP1</text>
<text x="153.6" y="33.5">7</text>
<text x="316.4" y="32.9">VBUS</text>
<text x="330.8" y="33.5">B4</text>
<text x="336.4" y="35.2">VBUS</text>
<text x="349.7" y="35.2">VBUS</text>
<text x="360" y="33.5">A9</text>
<text x="370.1" y="32.9">VBUS</text>
<text x="84.2" y="37">3</text>
<text x="87.7" y="38.8">WP#(IO2)</text>
<text x="146" y="38.8">CLK</text>
<text x="153.6" y="40.5">5</text>
<text x="153.6" y="37">6</text>
<text x="164.8" y="36.5">FLASH_SCLK</text>
<text x="169.6" y="40">FLASH_DI</text>
<text x="193" y="36.5">SPI1_SCLK</text>
<text x="193" y="40">SPI1_MOSI</text>
<text x="330.8" y="37">B5</text>
<text x="330.8" y="40.5">B6</text>
<text x="336.4" y="38.8">CC2</text>
<text x="349.8" y="38.8">SBU1</text>
<text x="360" y="40.5">A7</text>
<text x="360" y="37">A8</text>
<text x="121" y="47.2" transform="rotate(-90 121 47.2)">EP2</text>
<text x="139.6" y="42.3">DI(IO0)</text>
<text x="330.8" y="44.1">B7</text>
<text x="330.8" y="47.6">B8</text>
<text x="336.4" y="42.3">DP2</text>
<text x="336.4" y="45.8">DN2</text>
<text x="351.7" y="42.3">DN1</text>
<text x="352.2" y="45.8">DP1</text>
<text x="360" y="47.6">A5</text>
<text x="360" y="44.1">A6</text>
<text x="119.6" y="52" transform="rotate(-90 119.6 52)">10</text>
<text x="330.8" y="51.1">B9</text>
<text x="336.4" y="49.4">SBU2</text>
<text x="336.4" y="52.9">VBUS</text>
<text x="349.7" y="52.9">VBUS</text>
<text x="352.1" y="49.4">CC1</text>
<text x="360" y="51.1">A4</text>
<text x="370.1" y="50.6">VBUS</text>
<text x="281.2" y="61.2">USB5V</text>
<text x="316.4" y="61.2">VBUS</text>
<text x="328.8" y="61.7">B12</text>
<text x="336.4" y="63.5">GND</text>
<text x="346.8" y="64.9" transform="rotate(-90 346.8 64.9)">SH</text>
<text x="350.3" y="64.9" transform="rotate(-90 350.3 64.9)">SH</text>
<text x="351.2" y="63.5">GND</text>
<text x="360" y="61.7">A1</text>
<text x="345.4" y="69.4" transform="rotate(-90 345.4 69.4)">3</text>
<text x="348.9" y="69.4" transform="rotate(-90 348.9 69.4)">2</text>
<text x="95.2" y="77.6">3</text>
<text x="205.4" y="75.5">PB15</text>
<text x="215.5" y="77.6">27</text>
<text x="215.5" y="74">28</text>
<text x="205.4" y="82.5">PB13</text>
<text x="205.4" y="79">PB14</text>
<text x="215.5" y="81.1">26</text>
<text x="79.1" y="84.6">1</text>
<text x="205.4" y="89.6">PB10</text>
<text x="205.4" y="86">PB12</text>
<text x="215.5" y="88.2">21</text>
<text x="215.5" y="84.6">25</text>
<text x="206.9" y="93.1">PB9</text>
<text x="215.5" y="95.2">45</text>
<text x="215.5" y="91.7">46</text>
<text x="235.7" y="91.2">QMI_SDA</text>
<text x="236.2" y="94.7">QMI_SCL</text>
<text x="206.9" y="100.2">PB7</text>
<text x="206.9" y="96.6">PB8</text>
<text x="215.5" y="98.7">43</text>
<text x="206.9" y="107.2">PB5</text>
<text x="206.9" y="103.7">PB6</text>
<text x="215.5" y="105.8">41</text>
<text x="215.5" y="102.3">42</text>
<text x="301.2" y="107.6">1</text>
<text x="338.8" y="107.6">14</text>
<text x="206.9" y="110.7">PB4</text>
<text x="215.5" y="112.9">39</text>
<text x="215.5" y="109.3">40</text>
<text x="272.3" y="110.6">QMI_INT1_1V8</text>
<text x="301.2" y="111.1">2</text>
<text x="304.7" y="109.3">Vref_A</text>
<text x="304.7" y="112.9">A1</text>
<text x="326.6" y="109.3">Vref_B</text>
<text x="333.2" y="112.9">B1</text>
<text x="338.8" y="111.1">13 QMI_INT1</text>
<text x="160.3" y="119.9">3</text>
<text x="160.3" y="116.4">4</text>
<text x="165.1" y="117.8">PC15/OSC32OUT</text>
<text x="206.9" y="117.8">PB2</text>
<text x="206.9" y="114.3">PB3</text>
<text x="215.5" y="119.9">19</text>
<text x="215.5" y="116.4">20</text>
<text x="272.3" y="114.1">QMI_INT2_1V8</text>
<text x="272.3" y="117.6">QMI_SCL_1V8</text>
<text x="301.2" y="114.6">3</text>
<text x="301.2" y="118.1">4</text>
<text x="304.7" y="116.4">A2</text>
<text x="304.7" y="119.9">A3</text>
<text x="333.2" y="119.9">B3</text>
<text x="333.2" y="116.4">B2</text>
<text x="338.8" y="118.1">11 QMI_SCL</text>
<text x="338.8" y="114.6">12 QMI_INT2</text>
<text x="160.3" y="123.4">2</text>
<text x="165.1" y="124.8">PC13</text>
<text x="165.1" y="121.3">PC14/OSC32IN</text>
<text x="206.9" y="124.8">PB0</text>
<text x="206.9" y="121.3">PB1</text>
<text x="215.5" y="123.4">18</text>
<text x="240.6" y="122.9">BAT_ADC</text>
<text x="272.3" y="121.1">QMI_SDA_1V8</text>
<text x="301.2" y="121.7">5</text>
<text x="301.2" y="125.2">6</text>
<text x="304.7" y="123.4">A4</text>
<text x="333.2" y="123.4">B4</text>
<text x="338.8" y="125.2">9</text>
<text x="338.8" y="121.7">10 QMI_SDA</text>
<text x="31.5" y="127">1</text>
<text x="51.2" y="127">2</text>
<text x="205.5" y="131.9">PA15</text>
<text x="215.5" y="130.5">38</text>
<text x="304.7" y="127">NC</text>
<text x="332.8" y="127">NC</text>
<text x="333" y="130.5">EN</text>
<text x="338.8" y="128.7">8</text>
<text x="160.3" y="134">5</text>
<text x="165.1" y="135.4">PH0-OSC_IN</text>
<text x="205.5" y="135.4">PA14</text>
<text x="215.5" y="137.5">34</text>
<text x="215.5" y="134">37</text>
<text x="242.2" y="133.5">SWCLK</text>
<text x="242.9" y="137">SWDIO</text>
<text x="31.5" y="141.1">3</text>
<text x="51.2" y="141.1">4</text>
<text x="106.5" y="138.8">LED</text>
<text x="160.3" y="141.1">6</text>
<text x="165.1" y="142.5">PH1-OSC_OUT</text>
<text x="205.5" y="139">PA13</text>
<text x="205.5" y="142.5">PA12</text>
<text x="215.5" y="141.1">33</text>
<text x="205.5" y="149.5">PA10</text>
<text x="205.5" y="146">PA11</text>
<text x="215.5" y="148.1">31</text>
<text x="215.5" y="144.6">32</text>
<text x="160.3" y="151.7">1</text>
<text x="165.1" y="153.1">VBAT</text>
<text x="207.1" y="153.1">PA9</text>
<text x="215.5" y="151.7">30</text>
<text x="215.5" y="155.2">29</text>
<text x="207.1" y="160.1">PA7</text>
<text x="207.1" y="156.6">PA8</text>
<text x="215.5" y="158.7">17</text>
<text x="158.7" y="165.8">49</text>
<text x="165.1" y="167.2">PAD</text>
<text x="207.1" y="167.2">PA5</text>
<text x="207.1" y="163.7">PA6</text>
<text x="215.5" y="165.8">15</text>
<text x="215.5" y="162.2">16</text>
<text x="320.6" y="167.5">1</text>
<text x="344.1" y="167.5">5</text>
<text x="160.3" y="172.8">7</text>
<text x="207.1" y="170.7">PA4</text>
<text x="215.5" y="172.8">13</text>
<text x="215.5" y="169.3">14</text>
<text x="324.1" y="169.3">IN</text>
<text x="333.7" y="169.3">VOUT</text>
<text x="158.7" y="176.4">44</text>
<text x="165.1" y="177.8">BOOT0</text>
<text x="165.1" y="174.2">NRST</text>
<text x="207.1" y="177.8">PA2</text>
<text x="207.1" y="174.2">PA3</text>
<text x="215.5" y="179.9">11</text>
<text x="215.5" y="176.4">12</text>
<text x="297" y="174.1">QMI_PWR</text>
<text x="320.6" y="174.6">3</text>
<text x="324.1" y="176.4">EN</text>
<text x="338.1" y="176.4">NC</text>
<text x="344.1" y="174.6">4</text>
<text x="30.7" y="184.6">LCD_K</text>
<text x="45.4" y="185.2">1</text>
<text x="67.2" y="185.2">1</text>
<text x="158.7" y="183.4">22</text>
<text x="165.1" y="184.8">VCAP1</text>
<text x="207.1" y="184.8">PA0</text>
<text x="207.1" y="181.3">PA1</text>
<text x="215.5" y="183.4">10</text>
<text x="30.7" y="191.7">TP_SDA</text>
<text x="30.7" y="188.2">TP_SCL</text>
<text x="45.4" y="188.7">2</text>
<text x="48.9" y="186.9">1</text>
<text x="48.9" y="190.5">2</text>
<text x="63.7" y="186.9">1</text>
<text x="63.7" y="190.5">2</text>
<text x="67.2" y="188.7">2</text>
<text x="30.7" y="195.2">LCD_DC</text>
<text x="45.4" y="192.2">3</text>
<text x="45.4" y="195.8">4</text>
<text x="48.9" y="194">3</text>
<text x="48.9" y="197.5">4</text>
<text x="63.7" y="194">3</text>
<text x="63.7" y="197.5">4</text>
<text x="67.2" y="192.2">3</text>
<text x="67.2" y="195.8">4</text>
<text x="73.1" y="195.2">LCD_SD_MOSI</text>
<text x="325.7" y="197">QMI_SDA_1V8</text>
<text x="30.7" y="202.3">LCD_CS</text>
<text x="30.7" y="198.8">SD_CS</text>
<text x="45.4" y="199.3">5</text>
<text x="45.4" y="202.8">6</text>
<text x="48.9" y="201">5</text>
<text x="63.7" y="201">5</text>
<text x="67.2" y="199.3">5</text>
<text x="67.2" y="202.8">6</text>
<text x="73" y="202.3">LCD_SD_SCLK</text>
<text x="81" y="198.8">SD_MISO</text>
<text x="326.2" y="200.5">QMI_SCL_1V8</text>
<text x="27.2" y="205.8">BAT_ADC</text>
<text x="45.4" y="206.3">7</text>
<text x="48.9" y="204.6">6</text>
<text x="48.9" y="208.1">7</text>
<text x="63.7" y="204.6">6</text>
<text x="63.7" y="208.1">7</text>
<text x="67.2" y="206.3">7</text>
<text x="84" y="205.8">TP_INT</text>
<text x="173.6" y="204">KEY1</text>
<text x="324.2" y="208.3" transform="rotate(-90 324.2 208.3)">14</text>
<text x="327.7" y="208.3" transform="rotate(-90 327.7 208.3)">13</text>
<text x="331.3" y="208.3" transform="rotate(-90 331.3 208.3)">12</text>
<text x="149.7" y="211.6">3</text>
<text x="162.3" y="211.6">1</text>
<text x="328.8" y="215.9" transform="rotate(-90 328.8 215.9)">SCL</text>
<text x="333" y="214.1" transform="rotate(-90 333 214.1)">CS</text>
<text x="361.5" y="214.6">QMI_INT2_1V8</text>
<text x="149.7" y="218.7">4</text>
<text x="162.3" y="218.7">2</text>
<text x="306.5" y="220.5">1</text>
<text x="325.3" y="216.5" transform="rotate(-90 325.3 216.5)">SDA</text>
<text x="347.7" y="220.5">11</text>
<text x="306.5" y="224">2</text>
<text x="306.5" y="227.5">3</text>
<text x="310" y="222.2">SDO/SA0</text>
<text x="310" y="225.7">SDX</text>
<text x="331" y="222.2">SDO-SUX</text>
<text x="333.7" y="225.7">CS-AUX</text>
<text x="347.7" y="227.5">9</text>
<text x="347.7" y="224">10</text>
<text x="54.3" y="229.6" transform="rotate(-90 54.3 229.6)">10</text>
<text x="114.3" y="229.6" transform="rotate(-90 114.3 229.6)">10</text>
<text x="173.6" y="230.5">KEY2</text>
<text x="290" y="230.5">QMI_INT1_1V8</text>
<text x="306.5" y="231">4</text>
<text x="310" y="229.3">SCX</text>
<text x="310" y="232.8">INT1</text>
<text x="338.5" y="229.3">INT2</text>
<text x="42.1" y="234.6">1</text>
<text x="42.1" y="238.1">2</text>
<text x="46.6" y="236">1</text>
<text x="46.6" y="239.5">2</text>
<text x="55.7" y="236.1" transform="rotate(-90 55.7 236.1)">10</text>
<text x="87.1" y="237.6">_SWDIO</text>
<text x="102.1" y="234.6">1</text>
<text x="102.1" y="238.1">2</text>
<text x="106.5" y="236">1</text>
<text x="106.5" y="239.5">2</text>
<text x="115.7" y="236.1" transform="rotate(-90 115.7 236.1)">10</text>
<text x="149.7" y="238.1">3</text>
<text x="162.3" y="238.1">1</text>
<text x="42.1" y="241.6">3</text>
<text x="42.1" y="245.1">4</text>
<text x="46.6" y="243">3</text>
<text x="87.1" y="241.1">_SWCLK 3</text>
<text x="102.1" y="245.1">4</text>
<text x="106.5" y="243">3</text>
<text x="149.7" y="245.1">4</text>
<text x="162.3" y="245.1">2</text>
<text x="23.6" y="251.7">SWCLK</text>
<text x="42.1" y="248.7">5</text>
<text x="46.6" y="246.6">4</text>
<text x="46.6" y="250.1">5</text>
<text x="102.1" y="248.7">5</text>
<text x="106.5" y="246.6">4</text>
<text x="106.5" y="250.1">5</text>
<text x="23.6" y="255.2">SWDIO</text>
<text x="42.1" y="252.2">6</text>
<text x="42.1" y="255.7">7</text>
<text x="46.6" y="253.6">6</text>
<text x="46.6" y="257.1">7</text>
<text x="102.1" y="252.2">6</text>
<text x="102.1" y="255.7">7</text>
<text x="106.5" y="253.6">6</text>
<text x="106.5" y="257.1">7</text>
<text x="42.1" y="259.3">8</text>
<text x="46.6" y="260.7">8</text>
<text x="55.7" y="262.4" transform="rotate(-90 55.7 262.4)">9</text>
<text x="102.1" y="259.3">8</text>
<text x="106.5" y="260.7">8</text>
<text x="115.7" y="262.4" transform="rotate(-90 115.7 262.4)">9</text>
<text x="173.6" y="258.7">KEY3</text>
<text x="220.2" y="261">1</text>
<text x="239.9" y="261">2</text>
<text x="54.3" y="266.9" transform="rotate(-90 54.3 266.9)">9</text>
<text x="114.3" y="266.9" transform="rotate(-90 114.3 266.9)">9</text>
<text x="149.7" y="266.3">3</text>
<text x="162.3" y="266.3">1</text>
<text x="149.7" y="273.4">4</text>
<text x="162.3" y="273.4">2</text>
<text x="220.2" y="275.1">3</text>
<text x="239.9" y="275.1">4</text>
</g>
<g font-size="3.2" fill="#f00">
<text x="153.6" y="30">8</text>
<text x="145.6" y="31.7">VCC</text>
<text x="159.1" y="74">24</text>
<text x="164.7" y="75.5">VDD</text>
<text x="159.1" y="81.1">36</text>
<text x="164.7" y="82.5">VDD</text>
<text x="159.1" y="88.2">48</text>
<text x="164.7" y="89.6">VDD</text>
<text x="160.3" y="155.2">9</text>
<text x="165.1" y="156.6">VDDA/VREF+</text>
<text x="339.4" y="232.4">VDD</text>
<text x="347.3" y="231">8</text>
<text x="324.2" y="245.6" transform="rotate(-90 324.2 245.6)">5</text>
<text x="325.6" y="242.7" transform="rotate(-90 325.6 242.7)">VDDIO</text>
</g>
<g font-size="3.2">
<text x="84.2" y="40.5">4</text>
<text x="87.7" y="42.3">GND</text>
<text x="79.1" y="77.6">4</text>
<text x="95.2" y="84.6">2</text>
<text x="158.7" y="98.7">47</text>
<text x="165.1" y="100.2">VSS</text>
<text x="158.7" y="102.3">35</text>
<text x="158.7" y="105.8">23</text>
<text x="165.1" y="103.7">VSS</text>
<text x="165.1" y="107.2">VSS</text>
<text x="301.2" y="128.7">7</text>
<text x="304.7" y="130.5">GND</text>
<text x="160.3" y="158.7">8</text>
<text x="165.1" y="160.1">VSSA/VREF-</text>
<text x="320.6" y="171.1">2</text>
<text x="324.1" y="172.8">GND</text>
<text x="70.8" y="236.3">1</text>
<text x="70.8" y="239.9">2</text>
<text x="70.8" y="243.4">3</text>
<text x="327.7" y="245.6" transform="rotate(-90 327.7 245.6)">6</text>
<text x="329.1" y="242.7" transform="rotate(-90 329.1 242.7)">GND</text>
<text x="331.3" y="245.6" transform="rotate(-90 331.3 245.6)">7</text>
<text x="332.7" y="242.7" transform="rotate(-90 332.7 242.7)">GND</text>
<text x="70.8" y="246.9">4</text>
<text x="70.8" y="250.4">5</text>
<text x="70.8" y="254">6</text>
<text x="70.8" y="257.5">7</text>
<text x="70.8" y="261">8</text>
</g>
</svg>
